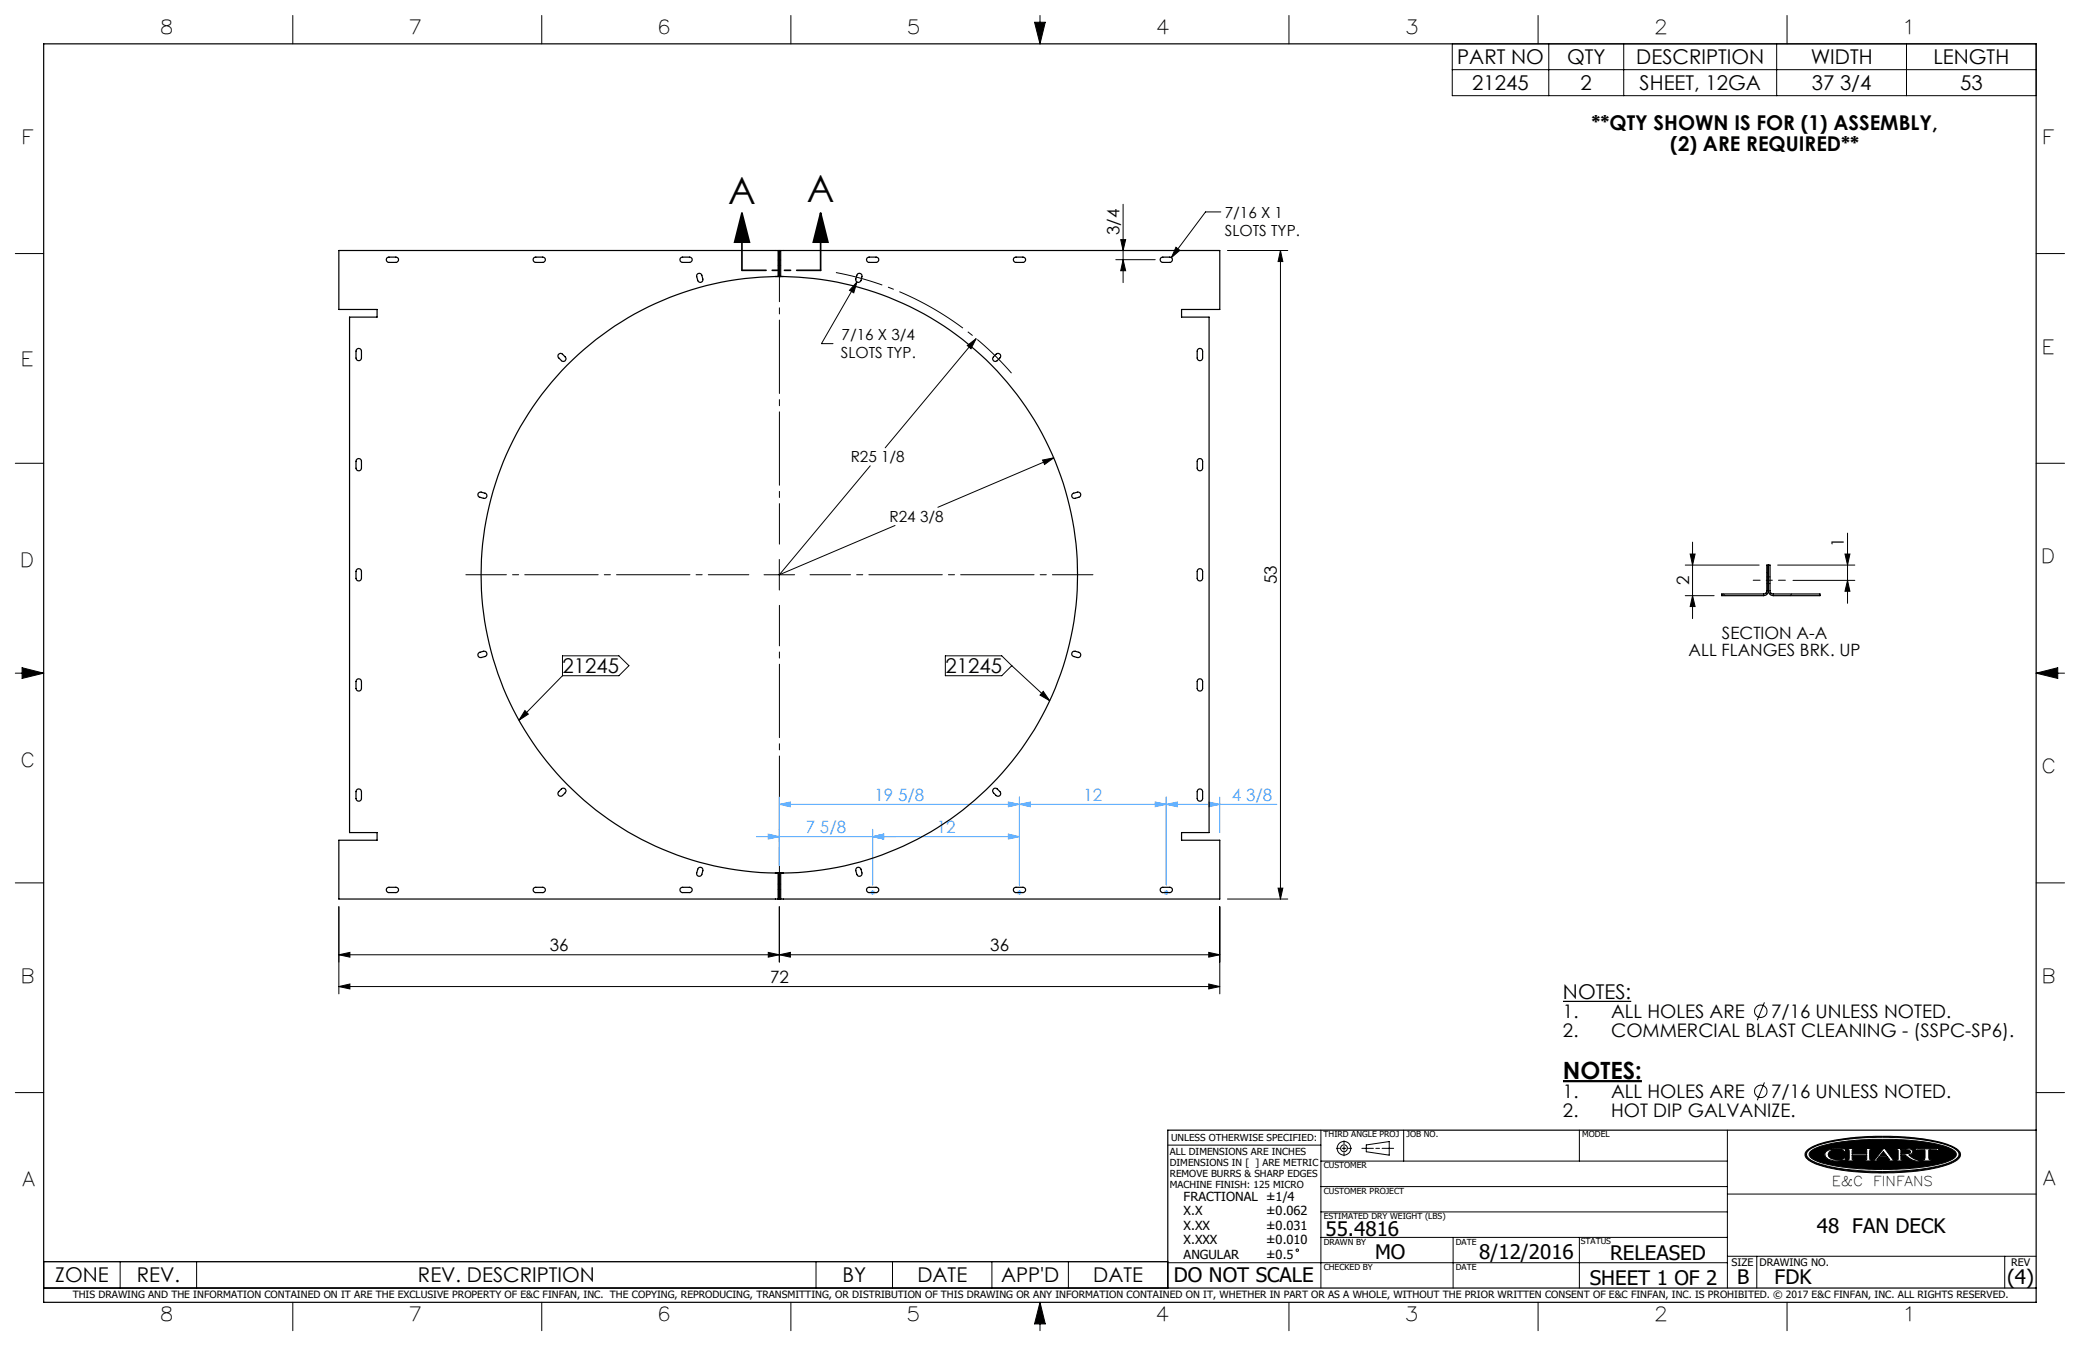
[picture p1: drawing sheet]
<svg xmlns="http://www.w3.org/2000/svg" width="432mm" height="279mm" viewBox="0 0 432 279" stroke-linecap="round" stroke-linejoin="round" font-family="sans-serif">
<g fill="none" stroke="#000" stroke-width=".21">
<path d="M60.8 3.2v5.9M112.5 3.2v5.9M164.2 3.2v5.9M214.8 4.6h2.2l-1.1 4.5zM215.9 3.2v5.9M267.6 3.2v5.9M301.5 9.1h121.2v10.8h-121.2zM301.5 14.5h121.2M319.3 3.2v5.9M321.5 9.1v10.8M337.1 9.1v10.8M368.8 9.1v10.8"/>
<path d="M371 3.2v5.9M395.8 9.1v10.8M3.2 52.6h5.9M177.9 58.5l-.7 2.3-.8-.5zM177.9 58.5l-7.4 12.8h2.4M231.6 53.9h8.2M232.7 49.7h1l-.5 2.3zM233.2 42.4v16.3M233.2 53.9l.5 2.3h-1zM244.1 51.3l.8 .7-1.7 1.5zM253.4 44h-3.1l-7.1 9.5M254.8 52h12.5"/>
<path d="M265.8 52v134.6M265.8 52l.5 2.3h-1zM422.7 52.6h5.9M200.8 71.7l1.8-1.4-1 2.1zM202.6 70.3l-18.8 22.7M3.2 96.2h5.9M180.7 96.7l-18.9 22.6 24-10.2M216.4 95.5l2.4-.5-1.9 1.4zM218.8 95l-24.1 10.3M422.7 96.2h5.9M158.6 119.3h6.4M161.8 116.1v6.4"/>
<path d="M349.8 117.3h15.4M350.9 115h1l-.5 2.3zM351.4 112.5v15.9M369 117.3h16.1M383 115h1l-.5 2.3zM383.5 110.7v14.5M3.2 139.7h5.9M4.6 138.6l4.5 1.1-4.5 1.1zM116.8 136.1h11.7l2.1 2.1-2.1 2.1h-11.7zM196.3 136.1h11.7l2 2.1-2 2.1h-11.7zM210 138.2l7.9 7.3M349.8 123.6h6"/>
<path d="M351.4 123.6l.5 2.3h-1zM372.2 120.5h12.9M383.5 120.5l.5 2.2h-1zM422.7 139.7h5.9M422.7 139.7l4.5-1.1v2.2zM109 147.5l.7 .7-2 1.3zM116.8 140.3l-9.1 9.2M216.6 143.5l1.3 2-2-1.2zM3.2 183.3h5.9M70.3 198.2l2.3-.5v1zM70.3 188.2v18.1M70.3 198.2h182.9"/>
<path d="M159.5 197.7l2.3 .5-2.3 .5zM161.8 198.2l2.3-.5v1zM161.8 188.2v11.5M250.9 197.7l2.3 .5-2.3 .5zM253.2 188.2v18.1M254.8 186.6h12.5M265.3 184.4h1l-.5 2.2zM422.7 183.3h5.9M70.3 204.8l2.3-.5v1zM70.3 204.8h182.9M250.9 204.3l2.3 .5-2.3 .5zM366.3 208.1l-1.5 3.7"/>
<path d="M3.2 226.8h5.9M242.4 237.7h31.8M274.2 234.6v32.8M277.4 238.4h.7M278.6 238.4h.8M279 236.8v.7M279 238v.8M279 239.3v.6M279.9 238.4h.7M282.7 238.4h2.4M283.6 237.7l4.8-.7v2.8l-4.8-.7zM285.6 238.4h.8"/>
<path d="M286.9 238.4h2.4M291.4 234.6v6.4M327.9 234.6v6.4M358.6 234.6v32.8M366.3 224.7l-1.5 3.7M375.3 238.7a16.2 16.2 0 0 1 7.4-2.3 55.4 55.4 0 0 1 21.3 1.1l1.4 .6a1.73 1.73 0 0 1 1.5 2 7.1 7.1 0 0 1-4.3 2.2 56 56 0 0 1-24.6-.3 5 5 0 0 1-3.2-2l-.1-.1a1.17 1.17 0 0 1 .6-1.2zM375.4 238.9a12.8 12.8 0 0 1 6.4-2.2 59.4 59.4 0 0 1 21.7 .8 4.5 4.5 0 0 1 3.1 1.9 1.7 1.7 0 0 1-1.3 1.7 34.9 34.9 0 0 1-12.8 2l-2.2 .1a39.2 39.2 0 0 1-13.6-2l-.7-.3a1.2 1.2 0 0 1-.6-2zM375.8 239a15.4 15.4 0 0 1 7.6-2.1l3.6-.3 3.3-.1a44.5 44.5 0 0 1 14.2 1.7l.8 .4a1.03 1.03 0 0 1 .8 1 1.03 1.03 0 0 1-.8 1 25.5 25.5 0 0 1-9.5 2l-7.7 .1a33.6 33.6 0 0 1-11.3-1.9l-.8-.5a.79 .79 0 0 1-.2-1.3zM379 239.1a5 5 0 0 1 3.5-.6h.7v.2l-.2 .4-.6-.4a3.1 3.1 0 0 0-2.7 .4l-.2 .5 .2 .5a3.1 3.1 0 0 0 2.8 .5l.4-.3h.3l-.2 .5-.7 .1a3.6 3.6 0 0 1-3.3-.8l-.2-.6zM383.5 238.4h1.6v.2l-.6 .1v.8h3v-.8l-.5-.1v-.2h1.5v.2l-.3 .1-.1 .4 .1 1.5v.1l.3 .1v.2h-1.5v-.2h.4l.1-.2v-.8h-3v.8l.6 .2v.2h-1.6v-.2l.3-.1 .1-.1v-1.5v-.4l-.4-.1zM391 239l.6 .9h-1.3zM391 238.4h.3l1.7 2.3 .5 .1v.2h-1.6v-.2l.4-.1-.5-.6h-1.7l-.5 .7h.6v.2h-1.5v-.2l.5-.1z"/>
<path d="M393.6 238.4h2.3l.9 .2 .3 .4-.2 .5-.7 .2 1.2 .9 1.1 .2v.2a4.2 4.2 0 0 1-2.9-1.1l-1-.1v.9l.6 .1v.2h-1.6v-.2h.3l.2-.2v-1.8l-.5-.2zM394.6 238.6l1.8 .2 .2 .3-.2 .3-1.8 .1zM397.9 238.3l1 .2 3.7-.1-.3 .5h-.2l-.1-.2h-1.6l.1 1.9 .6 .2v.2h-2.2v-.2l.7-.2v-1.8l-1.6-.1-.2 .2h-.3zM402.1 238.9h.1M422.7 226.8h5.9M274.2 256.9h84.4M274.2 251.6h84.4M274.2 246.3h84.4M274.2 241h84.4M301.7 256.9v10.5M327.9 256.9v10.5M358.6 247.9h64.1"/>
<path d="M9.1 261.9h233.3v5.5h-233.3zM24.9 261.9v5.5M40.8 261.9v5.5M60.8 270.3v5.9M112.5 270.3v5.9M164.2 270.3v5.9M169.4 261.9v5.5M185.3 261.9v5.5M205.9 261.9v5.5M215.9 270.3v5.9M215.9 270.3l1.1 4.5h-2.2zM221.8 261.9v5.5"/>
<path d="M242.4 262.1h116.2M267.6 270.3v5.9M319.3 270.3v5.9M358.6 260.8h64.1M364.7 260.8v6.6M371 270.3v5.9M416.2 260.8v6.6"/>
<circle cx="365.5" cy="209.9" r="1.29"/>
<circle cx="279" cy="238.4" r=".71"/>
<circle cx="279" cy="238.4" r="1.41"/>
<circle cx="365.5" cy="226.6" r="1.29"/>
<circle cx="269.3" cy="259.5" r=".25"/>
</g>
<path d="M9.1 9.1h413.6v261.2h-413.6zM422.7 234.6h-180.3v32.8M9.1 267.4h413.6" fill="none" stroke="#000" stroke-width=".25"/>
<g fill="#000">
<path d="M383.5 238.4v.2h.3l.1 .2v1.8l-.1 .1-.3 .1v.2h1.6v-.2l-.6-.2v-.8h3v.9l-.5 .1v.2h1.5v-.2l-.3-.1-.1-.2v-1.6l.1-.3h.3v-.2h-1.5v.2l.5 .1v.8h-3v-.8l.6-.1v-.2zM391 238.4l-1.8 2.3-.5 .1v.2h1.5v-.2h-.6l.5-.7h1.7l.5 .6-.4 .1v.2h1.6v-.2l-.5-.1-1.7-2.3zM393.6 238.4v.2l.5 .2v1.8l-.2 .2h-.3v.2h1.6v-.2l-.6-.1v-.9l1.1 .1a3.2 3.2 0 0 0 2.8 1.1v-.2a3.4 3.4 0 0 1-2.3-1.1 .68 .68 0 0 0 .8-.2 .68 .68 0 0 0 0-.8l-.7-.3zM397.9 238.3l-.4 .6h.3l.2-.2 1.6 .1v1.8l-.2 .2h-.5v.2h2.2v-.2h-.5l-.2-.3v-1.7l1.6-.1 .1 .2h.2l.3-.5-4 .1zM375.8 239a14 14 0 0 1 6.9-2l6.1-.5h5l4.8 .4a16.3 16.3 0 0 1 7.2 2 .96 .96 0 0 1-.4 1.7 24.9 24.9 0 0 1-10.1 2l-6.5 .1-3.8-.2a21.2 21.2 0 0 1-8.8-2l-.4-.3-.2-.5zM379.1 239a1.04 1.04 0 0 0 .7 1.7 7 7 0 0 0 3.2 .1l.2-.5h-.3l-.5 .4a2.56 2.56 0 0 1-2.8-.8 1.28 1.28 0 0 1 1.4-1.3h.2a1.49 1.49 0 0 1 1.4 .2l.4 .3 .2-.6h-.6a4.7 4.7 0 0 0-3.5 .5zM375.3 238.7a19 19 0 0 1 8.8-2.5l4.1-.3h4.8a33.1 33.1 0 0 1 12.7 2.3l.2 .1a1.36 1.36 0 0 1 .9 2 9.1 9.1 0 0 1-5.1 2.2l-.4 .1a58.1 58.1 0 0 1-23.1-.6 5.6 5.6 0 0 1-3.4-1.9v-.8zM375.3 238.9a1.14 1.14 0 0 0 .6 1.9 24.5 24.5 0 0 0 9.8 2.2l4.1 .2 3.7-.1a33.7 33.7 0 0 0 11.9-2.1l.4-.2a1.19 1.19 0 0 0 .9-1.2 1.19 1.19 0 0 0-.9-1.1 21.6 21.6 0 0 0-8.8-2.1l-5.1-.3-4.7 .1a30.2 30.2 0 0 0-11.1 2.1z" fill-rule="evenodd"/>
<path d="M215.9 270.3l-1.1 4.5h2.2zM214.8 4.6h2.2l-1.1 4.5zM4.6 138.6l4.5 1.1-4.5 1.1zM422.7 139.7l4.5-1.1v2.2zM391 239l-.7 .9h1.3zM394.6 238.6v.9l1.7-.1a.38 .38 0 0 0 .3-.4 .38 .38 0 0 0-.5-.3z" fill-rule="evenodd"/>
</g>
<path d="M324.5 224.4h16.4" fill="none" stroke="#000" stroke-width=".46"/>
<path d="M324.5 207.9h14.1" fill="none" stroke="#000" stroke-width=".26"/>
<path d="M154 44.2l1.6 6.1h-3.1zM154 44.2v11.9M170.4 44.2l1.5 6.1h-3.1zM170.4 44.2v11.9" fill="none" stroke="#000" stroke-width=".35"/>
<path d="M210 77.5a63.8 63.8 0 0 0-36.5-20.9" fill="none" stroke="#000" stroke-width=".21" stroke-dasharray="15.2 1.3 1.3 1.3" stroke-dashoffset="5.3" stroke-linecap="butt"/>
<g fill="none" stroke="#53a9ff" stroke-width=".21">
<path d="M157 173.7h54.6M159.5 173.1l2.3 .6-2.3 .5zM161.8 167l2.3-.5v1zM161.8 167h103.3M161.8 165.5v14.1M181.2 173.7l2.2-.6v1.1zM181.2 172.2v11.5M209.3 166.5l2.3 .5-2.3 .5zM209.3 173.1l2.3 .6-2.3 .5zM211.6 167l2.3-.5v1zM211.6 165.5v18.2M239.8 166.5l2.3 .5-2.3 .5z"/>
<path d="M242.1 167l2.3-.5v1zM242.1 165.5v18.2M250.9 166.5l2.3 .5-2.3 .5zM253.2 165.5v7.3M180.7 185.3h.9M180.8 184.9l.7 .7M181.2 184.8v1M181.5 184.9l-.7 .7M211.1 185.3h1M211.3 184.9l.7 .7M211.6 184.8v1M212 184.9l-.7 .7"/>
<path d="M241.6 185.3h1M241.8 184.9l.7 .7M242.1 184.8v1M242.5 184.9l-.7 .7"/>
</g>
<path d="M364 120.4h6.6" fill="none" stroke="#000" stroke-width=".21" stroke-dasharray="15.2 1.3 1.3 1.3" stroke-dashoffset="13.8"/>
<path d="M155.5 119.3h-58.8M161.8 113v-58.8M168.2 119.3h58.7M161.8 125.7v58.7" fill="none" stroke="#000" stroke-width=".21" stroke-dasharray="15.2 1.3 1.3 1.3" stroke-dashoffset="6.8"/>
<path d="M170.4 56.1h-16.3" fill="none" stroke="#000" stroke-width=".35" stroke-dasharray="6.3 1.3 1.3 1.3 1.3 1.3" stroke-dashoffset="1.4"/>
<g fill="#000">
<path d="M200.8 71.7l1.8-1.4-1 2.1z"/>
<path d="M170.4 44.2l1.5 6.1h-3.1zM154 44.2l1.6 6.1h-3.1z"/>
<path d="M216.6 143.5l1.3 2-2-1.2zM109 147.5l.7 .7-2 1.3z"/>
</g>
<g fill="#53a9ff">
<path d="M239.8 166.5l2.3 .5-2.3 .5zM211.6 167l2.3-.5v1zM209.3 166.5l2.3 .5-2.3 .5zM161.8 167l2.3-.5v1zM209.3 173.1l2.3 .6-2.3 .5zM181.2 173.7l2.2-.6v1.1zM181.2 173.7l2.2-.6v1.1zM159.5 173.1l2.3 .6-2.3 .5z"/>
<path d="M242.1 167l2.3-.5v1zM250.9 166.5l2.3 .5-2.3 .5z"/>
</g>
<g fill="#000">
<path d="M244.1 51.3l-.9 2.2 1.7-1.5zM216.4 95.5l.5 .9 1.9-1.4zM177.9 58.5l-1.5 1.8 .8 .5z"/>
<path d="M383 115h1l-.5 2.3zM383.5 120.5l.5 2.2h-1zM350.9 115h1l-.5 2.3zM351.4 123.6l.5 2.3h-1z"/>
<path d="M159.5 197.7l2.3 .5-2.3 .5zM70.3 198.2l2.3-.5v1z"/>
<path d="M161.8 198.2l2.3-.5v1zM250.9 197.7l2.3 .5-2.3 .5zM70.3 204.8l2.3-.5v1zM250.9 204.3l2.3 .5-2.3 .5z"/>
<path d="M265.3 184.4h1l-.5 2.2zM265.8 52l.5 2.3h-1zM233.2 53.9l.5 2.3h-1zM232.7 49.7h1l-.5 2.3z"/>
</g>
<g fill="none" stroke="#000" stroke-width=".25">
<path d="M80.3 53.6l.3-.2h1.6a.55 .55 0 0 1 .5 .5 .55 .55 0 0 1-.5 .6h-1.4a.56 .56 0 0 1-.5-.9zM110.7 53.6l.4-.2h1.5a.55 .55 0 0 1 .6 .5 .55 .55 0 0 1-.6 .6h-1.4a.56 .56 0 0 1-.5-.9zM141.2 53.6l.4-.2h1.5a.55 .55 0 0 1 .6 .5 .55 .55 0 0 1-.6 .6h-1.4a.56 .56 0 0 1-.5-.9zM144.9 56.8h.6l.2 .2 .2 .9a.55 .55 0 0 1-.4 .7 .55 .55 0 0 1-.6-.4l-.3-.9zM161 57.4h.5M161 57.4h.8M161 57.4a61.9 61.9 0 0 0-61.1 61.9 61.9 61.9 0 0 0 61.1 61.9M161.5 52h-91.2v12.2h8v1.6h-5.7v107h5.7v1.6h-8v12.2h91.2M161.5 52v5.4M161.5 52h.6M161.5 57.4h.6M161.8 57.4h.3"/>
<path d="M161.8 52v5.4M161.8 57.4h.8M162.1 57.4h.5M162.1 52h91.1v12.2h-7.9v1.6h5.7v107h-5.7v1.6h7.9v12.2h-91.1M162.1 52v5.4M162.6 57.4a61.9 61.9 0 0 1 61.1 61.9 61.9 61.9 0 0 1-61.1 61.9M178.1 56.8a.55 .55 0 0 1 .6 0 .55 .55 0 0 1 .2 .6l-.1 .8a.56 .56 0 0 1-.7 .4 .56 .56 0 0 1-.4-.7zM180 53.6l.3-.2h1.6a.55 .55 0 0 1 .5 .5 .55 .55 0 0 1-.5 .6h-1.5a.56 .56 0 0 1-.4-.9zM210.4 53.6l.4-.2h1.5a.55 .55 0 0 1 .6 .5 .55 .55 0 0 1-.6 .6h-1.4a.56 .56 0 0 1-.5-.9zM240.9 53.6l.4-.2h1.5a.55 .55 0 0 1 .6 .5 .55 .55 0 0 1-.6 .6h-1.4a.56 .56 0 0 1-.5-.9zM74.1 72.5a.56 .56 0 0 1 .6-.1 .56 .56 0 0 1 .3 .5v1.4a.57 .57 0 0 1-.5 .6 .57 .57 0 0 1-.6-.6v-1.4zM115.9 73.6l.6-.2 .8 .7a.55 .55 0 0 1 0 .8 .55 .55 0 0 1-.7 0l-.7-.7z"/>
<path d="M206.2 74.1l.6-.6a.55 .55 0 0 1 .8 0 .55 .55 0 0 1 0 .8l-.6 .6a.55 .55 0 0 1-.8 0 .55 .55 0 0 1 0-.8zM248.7 72.5a.56 .56 0 0 1 .6-.1 .56 .56 0 0 1 .4 .5v1.4a.57 .57 0 0 1-.6 .6 .57 .57 0 0 1-.6-.6v-1.4zM74 95.5a.57 .57 0 0 1 .6-.3 .57 .57 0 0 1 .4 .5v1.5a.57 .57 0 0 1-.5 .5 .57 .57 0 0 1-.6-.5zM248.6 95.5a.57 .57 0 0 1 .6-.3 .57 .57 0 0 1 .5 .5v1.5a.57 .57 0 0 1-.6 .5 .57 .57 0 0 1-.6-.5zM74 118.3a.57 .57 0 0 1 .6-.2 .57 .57 0 0 1 .4 .5v1.5a.57 .57 0 0 1-.5 .5 .57 .57 0 0 1-.6-.5zM99.4 102.3l.4-.2 .9 .3a.55 .55 0 0 1 .4 .7 .55 .55 0 0 1-.7 .3l-.8-.2a.55 .55 0 0 1-.2-.9zM222.6 102.5l1.1-.3a.55 .55 0 0 1 .6 .4 .55 .55 0 0 1-.4 .6l-.7 .2a.56 .56 0 0 1-.6-.2 .56 .56 0 0 1 0-.7zM248.6 118.3a.57 .57 0 0 1 .6-.2 .57 .57 0 0 1 .5 .5v1.5a.57 .57 0 0 1-.6 .5 .57 .57 0 0 1-.6-.5zM367.1 117.3v5.3M99.4 135.5l1-.3a.57 .57 0 0 1 .7 .4 .57 .57 0 0 1-.4 .7l-.8 .2a.56 .56 0 0 1-.6-.3 .56 .56 0 0 1 .1-.7zM222.6 135.3l.6-.1 .7 .2a.56 .56 0 0 1 .4 .7 .56 .56 0 0 1-.6 .4l-.8-.2a.57 .57 0 0 1-.3-1zM357.4 123.3h8.7a.66 .66 0 0 0 .7-.7v-5.3h.7v5.3a.61 .61 0 0 0 .6 .7h9.7v.3h-9.7a1.09 1.09 0 0 1-1-1 1.02 1.02 0 0 1-1 1h-8.7z"/>
<path d="M74 141.2a.57 .57 0 0 1 .6-.3 .57 .57 0 0 1 .4 .6v1.4a.57 .57 0 0 1-.5 .5 .57 .57 0 0 1-.6-.5zM248.6 141.2a.57 .57 0 0 1 .6-.3 .57 .57 0 0 1 .5 .6v1.4a.57 .57 0 0 1-.6 .5 .57 .57 0 0 1-.6-.5zM74 164a.57 .57 0 0 1 .6-.2 .57 .57 0 0 1 .4 .5v1.5a.57 .57 0 0 1-.5 .5 .57 .57 0 0 1-.6-.5zM116.6 163.8a.56 .56 0 0 1 .8 0 .56 .56 0 0 1-.1 .8l-.5 .5a.56 .56 0 0 1-.8 0 .56 .56 0 0 1 0-.8zM206.2 163.8l.6-.2 .8 .7a.56 .56 0 0 1 0 .8 .56 .56 0 0 1-.8 0l-.7-.8zM248.6 164a.57 .57 0 0 1 .6-.2 .57 .57 0 0 1 .5 .5v1.5a.57 .57 0 0 1-.6 .5 .57 .57 0 0 1-.6-.5zM80.3 184.4l.3-.2h1.6a.55 .55 0 0 1 .5 .5 .55 .55 0 0 1-.5 .6h-1.4a.56 .56 0 0 1-.5-.9zM110.8 184.3l.3-.1h1.5a.55 .55 0 0 1 .6 .5 .55 .55 0 0 1-.6 .6h-1.4a.55 .55 0 0 1-.5-.4 .55 .55 0 0 1 .1-.6zM141.3 184.3l.3-.1h1.5a.55 .55 0 0 1 .6 .5 .55 .55 0 0 1-.6 .6h-1.4a.55 .55 0 0 1-.5-.4 .55 .55 0 0 1 .1-.6zM145.1 180.1a.55 .55 0 0 1 .6 0 .55 .55 0 0 1 .2 .6l-.2 .8a.55 .55 0 0 1-.7 .4 .55 .55 0 0 1-.4-.7l.3-.9zM161 181.2h.5M161 181.2h.7"/>
<path d="M161.5 181.2h.1M161.5 181.2h.3M161.5 181.2v5.4M161.5 186.6h.6M161.5 181.2h.6M161.8 181.2h.8M161.8 181.2v5.4M162.1 181.2h.5M162.1 181.2v5.4M177.9 180.1h.6l.2 .2 .2 .9a.55 .55 0 0 1-.3 .7 .55 .55 0 0 1-.7-.4l-.2-1.1zM180.1 184.3l.2-.1h1.6a.55 .55 0 0 1 .5 .5 .55 .55 0 0 1-.5 .6h-1.5a.55 .55 0 0 1-.5-.4 .55 .55 0 0 1 .2-.6zM210.4 184.4l.4-.2h1.5a.55 .55 0 0 1 .6 .5 .55 .55 0 0 1-.6 .6h-1.4a.56 .56 0 0 1-.5-.9z"/>
<path d="M241 184.3l.3-.1h1.5a.55 .55 0 0 1 .6 .5 .55 .55 0 0 1-.6 .6h-1.4a.55 .55 0 0 1-.5-.4 .55 .55 0 0 1 .1-.6z"/>
</g>
<g fill="none" stroke="#000" stroke-width=".21" stroke-dasharray="1.3 .6">
<path d="M161.5 55.1h.3M161.8 54h-.3M161.8 55.1h.3M162.1 54h-.3M162.1 57.4h.1M367.1 119.8h-.3M367.5 119.8h-.4M366.8 121.1h.3M367.1 121.1h.4M161.5 181.2h.1M161.5 184.6h.3M161.8 183.5h-.3"/>
<path d="M161.8 184.6h.3M162.1 183.5h-.3"/>
</g>
<path d="M366.8 118.8l.3 .3M357.8 123.3l.3 .3M366.6 123.1l.2 .2M367.6 123.1l-.2 .2M371.9 123.3l-.3 .3" fill="none" stroke="#000" stroke-width=".21"/>
<g font-size="7.8">
<text x="167.5" y="41.9">A</text>
<text x="151.2" y="42.3">A</text>
</g>
<text font-size="4.9" x="324.5" y="223.9">NOTES:</text>
<g font-size="4.2">
<text x="302.5" y="13.3">PART NO</text>
<text x="325.3" y="13.3">QTY</text>
<text x="339.7" y="13.3">DESCRIPTION</text>
<text x="375.9" y="13.3">WIDTH</text>
<text x="401.4" y="13.3">LENGTH</text>
<text x="305.6" y="18.7">21245</text>
<text x="328.1" y="18.7">2</text>
<text x="340.4" y="18.7">SHEET, 12GA</text>
<text x="376.1" y="18.7">37 3/4</text>
<text x="406.9" y="18.7">53</text>
<text x="330.4" y="27">**QTY SHOWN IS FOR (1) ASSEMBLY,</text>
<text x="346.8" y="31.2">(2) ARE REQUIRED**</text>
<text x="116.8" y="139.7">21245</text>
<text x="196.3" y="139.7">21245</text>
<text x="324.5" y="207.4">NOTES:</text>
<text x="275.2" y="256.5">55.4816</text>
<text x="377.2" y="255.9">48 FAN DECK</text>
<text x="285.5" y="261.4">MO</text>
<text x="307.1" y="261.3">8/12/2016</text>
<text x="334.3" y="261.6">RELEASED</text>
<text x="11.5" y="266.2">ZONE</text>
<text x="28.4" y="266.2">REV.</text>
<text x="86.8" y="266.2">REV. DESCRIPTION</text>
<text x="174.9" y="266.2">BY</text>
<text x="190.4" y="266.2">DATE</text>
<text x="207.8" y="266.2">APP'D</text>
<text x="227" y="266.2">DATE</text>
<text x="243.7" y="266.1">DO NOT SCALE</text>
<text x="330" y="266.7">SHEET 1 OF 2</text>
<text x="360.6" y="266.5">B</text>
<text x="368.4" y="266.6">FDK</text>
<text x="416.7" y="266.5">(4)</text>
</g>
<g font-size="4">
<text x="33.6" y="7.1">8</text>
<text x="85.2" y="7.1">7</text>
<text x="137" y="7.1">6</text>
<text x="188.6" y="7.1">5</text>
<text x="240.3" y="7.1">4</text>
<text x="292.1" y="7.1">3</text>
<text x="343.8" y="7.1">2</text>
<text x="395.7" y="7.1">1</text>
<text x="4.9" y="29.8">F</text>
<text x="424.5" y="29.9">F</text>
<text x="4.8" y="76">E</text>
<text x="424.3" y="73.5">E</text>
<text x="4.7" y="117.7">D</text>
<text x="424.2" y="116.9">D</text>
<text x="4.7" y="159.3">C</text>
<text x="424.2" y="160.4">C</text>
<text x="4.8" y="204">B</text>
<text x="424.3" y="204">B</text>
<text x="4.8" y="246.1">A</text>
<text x="424.3" y="246">A</text>
<text x="33.6" y="274.3">8</text>
<text x="85.2" y="274.3">7</text>
<text x="137" y="274.3">6</text>
<text x="188.6" y="274.3">5</text>
<text x="240.3" y="274.3">4</text>
<text x="292.1" y="274.3">3</text>
<text x="343.8" y="274.3">2</text>
<text x="395.8" y="274.3">1</text>
</g>
<g font-size="3.9">
<text x="324.5" y="211.4">1.</text>
<text x="324.5" y="215.2">2.</text>
<text x="334.5" y="215.2">COMMERCIAL BLAST CLEANING - (SSPC-SP6).</text>
<text x="334.5" y="211.4">ALL HOLES ARE</text>
<text x="367.7" y="211.4">7/16 UNLESS NOTED.</text>
<text x="324.5" y="228">1.</text>
<text x="334.5" y="228">ALL HOLES ARE</text>
<text x="367.7" y="228">7/16 UNLESS NOTED.</text>
<text x="324.5" y="231.9">2.</text>
<text x="334.5" y="231.9">HOT DIP GALVANIZE.</text>
</g>
<g font-size="3.5">
<text x="232.4" y="48.8" transform="rotate(-90 232.4 48.8)">3/4</text>
<text x="382.8" y="113.6" transform="rotate(-90 382.8 113.6)">1</text>
<text x="265.1" y="121.3" transform="rotate(-90 265.1 121.3)">53</text>
<text x="350.6" y="121.4" transform="rotate(-90 350.6 121.4)">2</text>
<text x="350.6" y="136.3">ALL FLANGES BRK. UP</text>
<text x="357.5" y="132.7">SECTION A-A</text>
<text x="114.1" y="197.4">36</text>
<text x="205.6" y="197.4">36</text>
<text x="159.8" y="204">72</text>
</g>
<g font-size="3.5" fill="#53a9ff">
<text x="181.6" y="166.2">19 5/8</text>
<text x="224.9" y="166.2">12</text>
<text x="255.7" y="166.2">4 3/8</text>
<text x="167.3" y="172.9">7 5/8</text>
<text x="194.5" y="172.9">12</text>
</g>
<g font-size="3.2">
<text x="254.3" y="45.2">7/16 X 1</text>
<text x="254.3" y="49">SLOTS TYP.</text>
<text x="174.7" y="70.6">7/16 X 3/4</text>
<text x="174.5" y="74.4">SLOTS TYP.</text>
<text x="176.7" y="96">R25 1/8</text>
<text x="184.7" y="108.4">R24 3/8</text>
</g>
<g font-size="2.8">
<text x="380.3" y="246.2">E&amp;C</text>
<text x="388.9" y="246.2">FINFANS</text>
</g>
<g font-size="2.6">
<text x="245.7" y="249.3">FRACTIONAL ±1/4</text>
<text x="245.7" y="252.3">X.X</text>
<text x="245.7" y="255.3">X.XX</text>
<text x="262.9" y="252.3">±0.062</text>
<text x="262.9" y="255.3">±0.031</text>
<text x="245.7" y="258.3">X.XXX</text>
<text x="245.7" y="261.3">ANGULAR</text>
<text x="262.9" y="258.3">±0.010</text>
<text x="262.9" y="261.3">±0.5</text>
</g>
<g font-size="2.2">
<text x="359.5" y="262.8">SIZE</text>
<text x="365.3" y="262.7">DRAWING NO.</text>
<text x="417.5" y="262.8">REV</text>
</g>
<text font-size="2.1" x="15.1" y="269.4">THIS DRAWING AND THE INFORMATION CONTAINED ON IT ARE THE EXCLUSIVE PROPERTY OF E&amp;C FINFAN, INC. THE COPYING, REPRODUCING, TRANSMITTING, OR DISTRIBUTION OF THIS DRAWING OR ANY INFORMATION CONTAINED ON IT, WHETHER IN PART OR AS A WHOLE, WITHOUT THE PRIOR WRITTEN CONSENT OF E&amp;C FINFAN, INC. IS PROHIBITED. © 2017 E&amp;C FINFAN, INC. ALL RIGHTS RESERVED.</text>
<g font-size="2">
<text x="242.9" y="239.8">ALL DIMENSIONS ARE INCHES</text>
<text x="243.1" y="236.8">UNLESS OTHERWISE SPECIFIED:</text>
<text x="242.9" y="242.1">DIMENSIONS IN [ ] ARE METRIC</text>
<text x="242.9" y="244.4">REMOVE BURRS &amp; SHARP EDGES</text>
<text x="242.9" y="246.7">MACHINE FINISH: 125 MICRO</text>
</g>
<g font-size="1.7">
<text x="274.8" y="236.1">THIRD ANGLE PROJ</text>
<text x="292" y="236.1">JOB NO.</text>
<text x="328.5" y="236.1">MODEL</text>
<text x="274.8" y="242.5">CUSTOMER</text>
<text x="274.8" y="247.8">CUSTOMER PROJECT</text>
<text x="274.8" y="253.1">ESTIMATED DRY WEIGHT (LBS)</text>
<text x="274.8" y="258.3">DRAWN BY</text>
<text x="274.8" y="263.6">CHECKED BY</text>
<text x="302.2" y="263.6">DATE</text>
<text x="302.2" y="258.3">DATE</text>
<text x="328.2" y="258.3">STATUS</text>
</g>
</svg>
